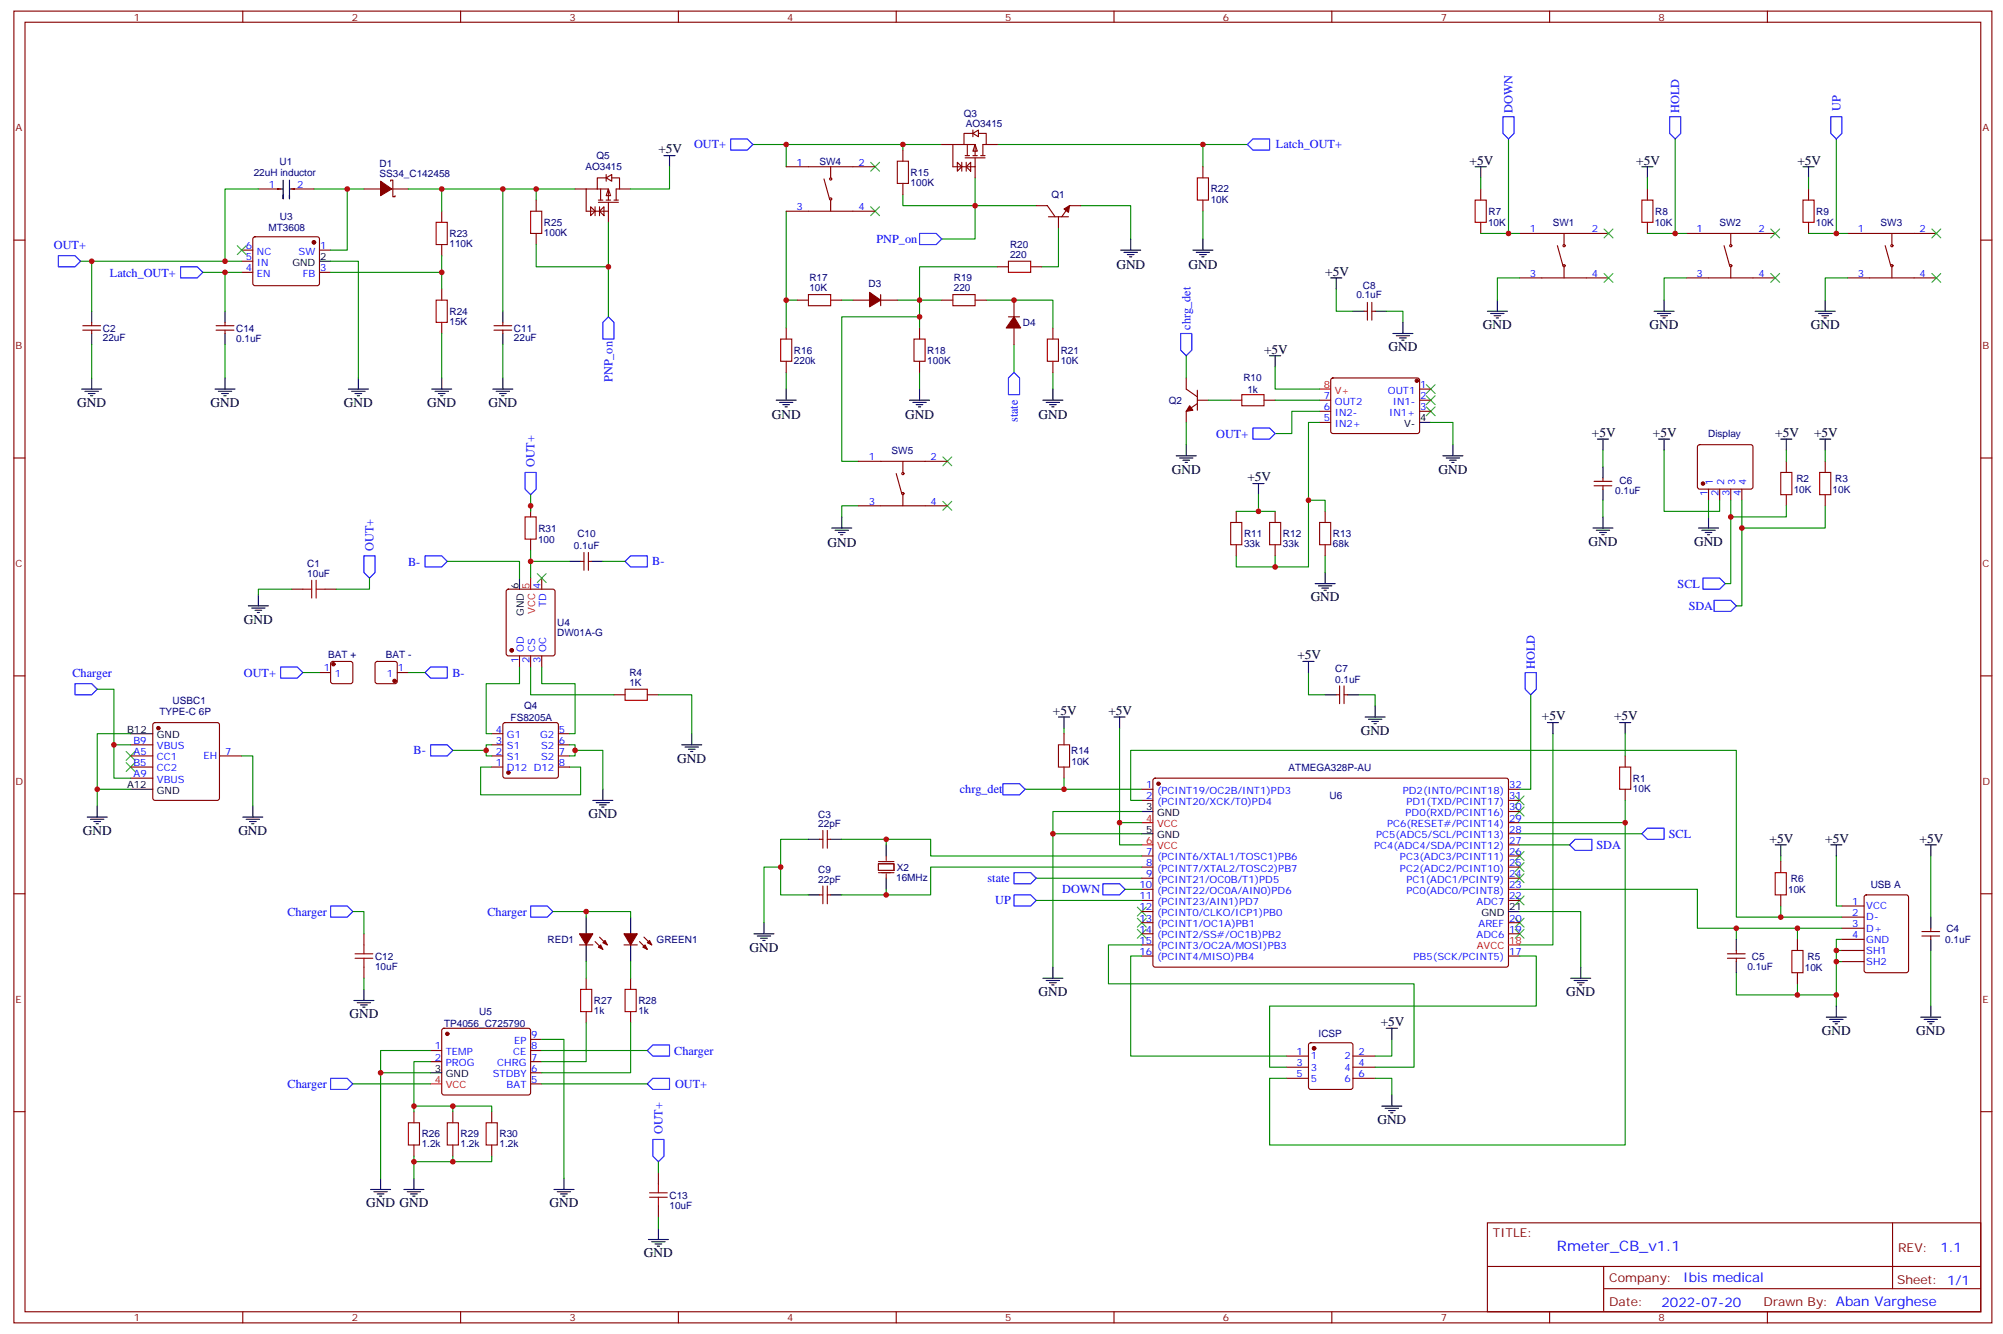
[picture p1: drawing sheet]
<svg xmlns="http://www.w3.org/2000/svg" width="636mm" height="423mm" viewBox="0 0 636 423" stroke-linecap="round" stroke-linejoin="round" font-family="sans-serif">
<g fill="none" stroke="#008700" stroke-width=".35">
<path d="M239 45.9h10.6v7M249.6 45.9h49.4M286.6 45.9v1.7M309.6 56.4v8.9h-23v-3.6M316.6 45.9h79.4M381.9 45.9v7M470.1 56.4v3.6M478.9 44.1v30M523 56.4v3.6M531.8 44.1v30M574.1 56.4v3.6M583 44.1v30"/>
<path d="M249.6 67v37.1M329 65.3h-19.4v10.5h-10.6M336 72.3v12.4h-5.3M343.1 65.3h15.9v10.5M381.9 67v8.8M470.1 74.1h12.3M523 74.1h12.3M574.1 74.1h12.4M249.6 95.2h3.5M267.2 95.2h3.6M284.9 95.2h14.1M313.1 95.2h21.2v8.9"/>
<path d="M316.6 84.7h-24.7v19.4M424.2 91.7v7.1h5.3M440.1 98.8h5.3v3.5M482.4 88.2h-7v7M535.3 88.2h-7v7M586.5 88.2h-7.1v7M249.6 118.2v5.3M291.9 100.5h-24.7v45.9h5.3M291.9 118.2v5.3M321.9 109.4v8.8M334.3 118.2v5.3M376.6 112.9v7"/>
<path d="M404.8 116.4v7.1h14.1M376.6 134.1v7M383.6 127h7.1M404.8 127h14.1M418.9 134.1h-3.5v24.7M418.9 130.5h-8.8v7.1h-5.3M454.2 134.1h7.1v7M399.5 157v5.3h5.3M508.9 142.9v5.3M508.9 158.8v5.2M528.3 142.9v19.4h17.6v-3.5M542.4 158.8v5.2"/>
<path d="M549.5 158.8v5.2h17.6v-3.5M553 158.8v8.8h26.4v-7.1M567.1 142.9v3.5M579.4 142.9v3.5M272.5 160.5h-5.3v3.5M392.5 176.4v3.5h12.3v-3.5M392.5 162.3h7M420.7 162.3v-3.5h-5.3v21.1h-10.6M420.7 176.4v5.3M549.5 164v21.2h-1.8M553 167.6v24.7h-1.8M415.4 213.4v7.1h5.3"/>
<path d="M337.8 231.1v1.7M355.4 231.1v37h7.1M431.3 220.5h5.3v3.5M486 220.5v30h-3.6M493 232.8v67.1h-10.6M515.9 232.8v7.1M325.4 250.5h12.4M337.8 246.9v3.6h24.7M362.5 257.5h-28.2v49.4M362.5 254h-3.5v-15.9h192.2v52.9h33.5M515.9 254v7.1h-33.5M247.8 275.2h-5.3v17.6"/>
<path d="M256.6 266.3h-8.8v17.7h8.8M267.2 266.3h14.1v1.8M281.3 266.3h14.2v5.3h67M329 278.7h33.5M334.3 264.6h28.2M355.4 261.1h7.1M362.5 275.2h-67v8.8h-14.2M482.4 264.6h38.8M482.4 268.1h15.9M515.9 261.1v102.3h-112.9v-21.2h5.3M565.3 271.6v1.8M583 271.6v15.9h1.7"/>
<path d="M613 271.6v19.4M281.3 282.2v1.8h-14.1M329 285.8h33.5M357.2 282.2h5.3M362.5 299.9h-10.6v12.3h97v26.5h-12.3M482.4 289.3h19.4v17.6M482.4 282.2h56.5v12.4h45.8M551.2 294.6v3.5M565.3 287.5v3.5M570.6 294.6v3.5M584.7 298.1h-1.7v17.6h-31.8v-7M362.5 303.4h-3.5v31.7h49.3"/>
<path d="M482.4 303.4h5.3v15.9h-84.7v19.4h5.3M570.6 312.2v3.5M583 315.7v3.6M583 301.6h1.7M583 305.2h1.7M613 301.6v17.7M441.9 329.8v5.3h-5.3M436.6 342.2h5.3v5.3"/>
</g>
<g fill="none" stroke="#00f" stroke-width=".35">
<path d="M477.1 37h3.6v5.3l-1.8 1.8-1.8-1.8zM530 37h3.6v5.3l-1.8 1.8-1.8-1.8zM581.2 37h3.5v5.3l-1.7 1.8-1.8-1.8zM232 44.1h5.2l1.8 1.8-1.8 1.7h-5.2zM291.9 74.1h5.3l1.8 1.7-1.8 1.8h-5.3zM321.9 118.2l1.8 1.7v5.3h-3.6v-5.3zM374.8 105.8h3.6v5.3l-1.8 1.8-1.8-1.8zM397.8 135.8h5.2l1.8 1.8-1.8 1.7h-5.2zM540.6 183.4h5.3l1.8 1.8-1.8 1.8h-5.3zM544.2 190.5h5.3l1.7 1.8-1.7 1.7h-5.3zM484.2 213.4h3.5v5.3l-1.7 1.8-1.8-1.8zM318.4 248.7h5.3l1.7 1.8-1.7 1.7h-5.3z"/>
<path d="M321.9 276.9h5.3l1.8 1.8-1.8 1.8h-5.3zM498.3 268.1l1.8-1.8h5.3v3.6h-5.3zM521.2 264.6l1.8-1.8h5.3v3.5h-5.3zM321.9 284h5.3l1.8 1.8-1.8 1.7h-5.3zM350.1 280.5h5.3l1.8 1.7-1.8 1.8h-5.3z"/>
</g>
<g fill="none" stroke="#3c3" stroke-width=".35">
<path d="M276.4 51.5l2.8 2.8M279.2 51.5l-2.8 2.8M276.4 65.6l2.8 2.8M279.2 65.6l-2.8 2.8M509.2 72.7l2.9 2.8M512.1 72.7l-2.9 2.8M562.2 72.7l2.8 2.8M565 72.7l-2.8 2.8M613.3 72.7l2.8 2.8M616.1 72.7l-2.8 2.8M509.2 86.8l2.9 2.8M512.1 86.8l-2.9 2.8"/>
<path d="M562.2 86.8l2.8 2.8M565 86.8l-2.8 2.8M613.3 86.8l2.8 2.8M616.1 86.8l-2.8 2.8M452.8 129.1l2.8 2.8M452.8 125.6l2.8 2.8M452.8 122.1l2.8 2.8M455.6 129.1l-2.8 2.8M455.6 125.6l-2.8 2.8M455.6 122.1l-2.8 2.8M299.3 159.1l2.9 2.8M299.3 145l2.9 2.8"/>
<path d="M302.2 159.1l-2.9 2.8M302.2 145l-2.9 2.8M481 252.6l2.8 2.8M481 256.1l2.8 2.8M483.8 252.6l-2.8 2.8M483.8 256.1l-2.8 2.8M481 270.2l2.8 2.8M481 273.8l2.8 2.8M481 277.3l2.8 2.8M483.8 270.2l-2.8 2.8M483.8 273.8l-2.8 2.8M483.8 277.3l-2.8 2.8"/>
<path d="M361.1 294.9l2.8 2.8M361.1 291.4l2.8 2.8M361.1 287.9l2.8 2.8M363.9 294.9l-2.8 2.8M363.9 291.4l-2.8 2.8M363.9 287.9l-2.8 2.8M481 284.3l2.8 2.9M481 291.4l2.8 2.8M481 294.9l2.8 2.8M483.8 284.3l-2.8 2.9M483.8 291.4l-2.8 2.8M483.8 294.9l-2.8 2.8"/>
</g>
<g fill="none" stroke="#000" stroke-width=".35">
<path d="M468.3 52.9h3.5M470.1 52.9v3.5M521.2 52.9h3.6M523 52.9v3.5M572.4 52.9h3.5M574.1 52.9v3.5M355.8 79.4h6.3M359 75.8v3.6M378.7 79.4h6.4M381.9 75.8v3.6M356.8 80.1h4.3M357.9 80.8h2.1"/>
<path d="M358.6 81.5h.7M379.8 80.1h4.2M380.8 80.8h2.1M381.5 81.5h.7M422.5 88.2h3.5M424.2 88.2v3.5M429.5 98.8h3.5M436.6 98.8h3.5M472.2 98.8h6.3M473.3 99.5h4.2M475.4 95.2v3.6M525.1 98.8h6.4"/>
<path d="M526.2 99.5h4.2M528.3 95.2v3.6M576.3 98.8h6.3M577.3 99.5h4.3M579.4 95.2v3.6M403 112.9h3.6M404.8 112.9v3.5M442.2 105.8h6.4M443.3 106.5h4.2M444.3 107.2h2.1M445 107.9h.7M445.4 102.3v3.5"/>
<path d="M474.3 100.2h2.1M475 100.9h.7M527.2 100.2h2.1M527.9 100.9h.7M578.4 100.2h2.1M579.1 100.9h.7M246.4 127h6.4M247.5 127.7h4.2M248.5 128.4h2.1M249.2 129.1h.7M249.6 123.5v3.5M288.7 127h6.4"/>
<path d="M289.8 127.7h4.2M290.9 128.4h2.1M291.6 129.1h.7M291.9 123.5v3.5M331.1 127h6.3M332.1 127.7h4.3M333.2 128.4h2.1M333.9 129.1h.7M334.3 123.5v3.5M450.7 134.1h3.5M507.1 139.3h3.5M508.9 139.3v3.6"/>
<path d="M526.5 139.3h3.5M528.3 139.3v3.6M565.3 139.3h3.6M567.1 139.3v3.6M577.7 139.3h3.5M579.4 139.3v3.6M373.4 144.6h6.4M374.5 145.3h4.2M375.5 146.1h2.1M376.2 146.8h.7M376.6 141.1v3.5M397.8 153.5h3.5"/>
<path d="M399.5 153.5v3.5M458.1 144.6h6.3M459.1 145.3h4.3M460.2 146.1h2.1M460.9 146.8h.7M461.3 141.1v3.5M508.9 148.2v3.5M508.9 155.2v3.6M264.1 167.6h6.3M265.1 168.3h4.2M266.2 169h2.1M266.9 169.7h.7"/>
<path d="M267.2 164v3.6M505.7 167.6h6.4M506.8 168.3h4.2M507.8 169h2.1M508.5 169.7h.7M508.9 164v3.6M539.2 167.6h6.4M540.3 168.3h4.2M541.3 169h2.2M542 169.7h.7M542.4 164v3.6M417.5 185.2h6.4"/>
<path d="M418.6 185.9h4.2M419.6 186.6h2.1M420.3 187.3h.7M420.7 181.7v3.5M413.6 209.9h3.6M415.4 209.9v3.5M336 227.5h3.5M337.8 227.5v3.6M353.7 227.5h3.5M355.4 227.5v3.6M420.7 220.5h3.5M427.7 220.5h3.6"/>
<path d="M433.4 227.5h6.3M434.4 228.2h4.3M435.5 229h2.1M436.2 229.7h.7M436.6 224v3.5M491.2 229.3h3.6M493 229.3v3.5M514.2 229.3h3.5M515.9 229.3v3.5M362.5 257.5h3.5M256.6 266.3h3.6M263.7 266.3h3.5"/>
<path d="M281.3 268.1v3.5M281.3 278.7v3.5M362.5 264.6h3.5M563.6 268.1h3.5M565.3 268.1v3.5M581.2 268.1h3.5M583 268.1v3.5M611.2 268.1h3.5M613 268.1v3.5M239.4 296.3h6.3M240.4 297h4.3M241.5 297.7h2.1"/>
<path d="M242.2 298.4h.7M242.5 292.8v3.5M256.6 284h3.6M263.7 284h3.5M478.9 289.3h3.5M551.2 298.1v3.5M613 291v3.6M613 298.1v3.5M331.1 310.4h6.3M332.1 311.1h4.3M333.2 311.9h2.1M333.9 312.6h.7"/>
<path d="M334.3 306.9v3.5M498.7 310.4h6.3M499.7 311.1h4.2M500.8 311.9h2.1M501.5 312.6h.7M501.8 306.9v3.5M551.2 305.2v3.5M583 319.3v3.5M613 319.3v3.5M440.1 326.3h3.5M441.9 326.3v3.5M579.8 322.8h6.3"/>
<path d="M580.8 323.5h4.3M581.9 324.2h2.1M582.6 324.9h.7M609.8 322.8h6.3M610.8 323.5h4.3M611.9 324.2h2.1M612.6 324.9h.7M438.7 351h6.3M439.7 351.7h4.3M440.8 352.4h2.1M441.5 353.1h.7M441.9 347.5v3.5"/>
</g>
<g fill="none" stroke="#870000" stroke-width=".35">
<path d="M249.6 52.9h28.2M261.6 56.8l1.7 6.3M263.7 52.9v3.5M286.6 47.6v3.6M286.6 58.2v3.5M299 45.9h7M302.5 45.9v7h7.1M303.9 51.5l1.4 1.4-1.4 1.4zM305.3 51.5v2.8M306.7 52.9l1.5-1.4v2.8zM306.7 51.5v2.8M309.6 50.1v6.3"/>
<path d="M313.1 45.9h3.5M381.9 52.9v3.5M470.1 60v3.5M523 60v3.5M574.1 60v3.5M249.6 67h28.2M263.7 63.5v3.5M381.9 63.5v3.5M470.1 70.6v3.5M482.4 74.1h28.2M494.4 78l1.8 6.3M496.5 74.1v3.5"/>
<path d="M523 70.6v3.5M535.3 74.1h28.3M547.3 78l1.8 6.3M549.5 74.1v3.5M574.1 70.6v3.5M586.5 74.1h28.2M598.5 78l1.8 6.3M600.6 74.1v3.5M253.1 95.2h3.5M263.7 95.2h3.5M270.8 95.2h5.2M279.6 95.2h5.3"/>
<path d="M279.6 93.5v3.5M299 95.2h3.5M309.6 95.2h3.5M316.6 84.7h3.5M321.9 95.2v5.3M327.2 84.7h3.5M433 98.8h1.1M434.1 96v5.6M435.5 96v5.6M435.5 98.8h1.1M482.4 88.2h28.2M496.5 84.7v3.5"/>
<path d="M535.3 88.2h28.3M549.5 84.7v3.5M586.5 88.2h28.2M600.6 84.7v3.5M249.6 104.1v3.5M249.6 114.7v3.5M291.9 104.1v3.5M291.9 114.7v3.5M320.1 100.5h3.6M321.9 104.1v5.3M334.3 104.1v3.5M334.3 114.7v3.5"/>
<path d="M376.6 119.9v3.6l3.5 2.4M380.1 127h3.5M380.1 128.1l-3.5 2.4v3.6M380.1 123.8v6.4M390.7 127h3.5M401.3 127h3.5M418.9 127h3.6M418.9 130.5h3.6M418.9 134.1h3.6M422.7 120.2l.5-.3 27 .1 .5 .7-.1 16.5-.6 .4-27.1-.1-.4-.6v-16.2zM450.7 127h3.5M450.7 123.5h3.5"/>
<path d="M450.7 130.5h3.5M272.5 146.4h28.2M284.5 150.3l1.8 6.3M286.6 146.4v3.5M286.6 157v3.5M506.1 154.2h5.6M506.1 152.8h5.6M508.9 151.7v1.1M508.9 154.2v1M539.1 141.3l.5-.2h16.2l.5 .2 .2 .5v12.7l-.2 .5-.5 .2h-16.2l-.5-.2-.2-.5v-12.7zM542.4 155.2v3.6M545.9 155.2v3.6"/>
<path d="M549.5 155.2v3.6M553 155.2v3.6M567.1 146.4v3.5M567.1 157v3.5M579.4 146.4v3.5M579.4 157v3.5M272.5 160.5h28.2M392.5 162.3v3.5M392.5 172.9v3.5M404.8 162.3v3.5M404.8 172.9v3.5M420.7 162.3v3.5"/>
<path d="M420.7 172.9v3.5M425.3 217.7v5.6M426.7 217.7v5.6M337.8 232.8v3.6M424.2 220.5h1.1M426.7 220.5h1M515.9 239.9v3.5M337.8 243.4v3.5M362.5 250.5h3.5M362.5 254h3.5M366.2 247.2l.5-.3 111.8 .1 .4 .7-.1 58.8-.6 .4h-111.8l-.4-.7v-58.5zM478.9 250.5h3.5"/>
<path d="M478.9 254h3.5M478.9 257.5h3.5M515.9 250.5v3.5M260.2 266.3h1M261.2 263.5v5.7M262.6 263.5v5.7M262.6 266.3h1.1M362.5 271.6h3.5M362.5 275.2h3.5M362.5 278.7h3.5M478.9 271.6h3.5M478.9 275.2h3.5"/>
<path d="M478.9 278.7h3.5M478.9 268.1h3.5M478.9 264.6h3.5M478.9 261.1h3.5M565.3 273.4v3.5M260.2 284h1M261.2 281.2v5.6M262.6 281.2v5.6M262.6 284h1.1M362.5 282.2h3.5M362.5 285.8h3.5M362.5 289.3h3.5"/>
<path d="M362.5 292.8h3.5M362.5 296.3h3.5M362.5 299.9h3.5M478.9 282.2h3.5M478.9 285.8h3.5M478.9 292.8h3.5M478.9 296.3h3.5M565.3 284v3.5M570.6 298.1v3.5M584.7 298.1h7.1M584.7 294.6h7.1M584.7 291h7.1"/>
<path d="M584.7 287.5h7.1M592 284.2l.5-.2h12.7l.6 .4 .1 23.6-.5 .6-12.9 .1-.7-.5v-23.5zM610.1 297h5.7M610.1 295.6h5.7M613 294.6v1M613 297v1.1M362.5 303.4h3.5M478.9 303.4h3.5M548.4 304.1h5.6M548.4 302.7h5.6M551.2 301.6v1.1M551.2 304.1v1.1"/>
<path d="M570.6 308.7v3.5M584.7 305.2h7.1M584.7 301.6h7.1M408.3 335.1h7.1M408.3 338.7h7.1M415.6 331.1l.5-.2h12.7l.5 .2 .2 .5v13.4l-.2 .5-.5 .2h-12.7l-.5-.2-.2-.5v-13.4zM429.5 335.1h7.1M429.5 338.7h7.1M408.3 342.2h7.1M429.5 342.2h7.1"/>
<circle cx="263.7" cy="56.8" r=".35"/>
<circle cx="263.7" cy="63.1" r=".35"/>
<circle cx="496.5" cy="78" r=".35"/>
<circle cx="549.5" cy="78" r=".35"/>
<circle cx="600.6" cy="78" r=".35"/>
<circle cx="496.5" cy="84.3" r=".35"/>
<circle cx="549.5" cy="84.3" r=".35"/>
<circle cx="600.6" cy="84.3" r=".35"/>
<circle cx="286.6" cy="150.3" r=".35"/>
<circle cx="286.6" cy="156.6" r=".35"/>
</g>
<g fill="none" stroke="#a10000" stroke-width=".35">
<path d="M284.9 51.2h3.5v7h-3.5zM380.1 56.4h3.5v7.1h-3.5zM468.3 63.5h3.5v7.1h-3.5zM521.2 63.5h3.6v7.1h-3.6zM572.4 63.5h3.5v7.1h-3.5zM256.6 93.5h7.1v3.5h-7.1zM302.5 93.5h7.1v3.5h-7.1zM320.1 82.9h7.1v3.5h-7.1zM247.8 107.6h3.6v7.1h-3.6zM290.2 107.6h3.5v7.1h-3.5zM332.5 107.6h3.5v7.1h-3.5zM394.2 125.2h7.1v3.6h-7.1z"/>
<path d="M565.3 149.9h3.6v7.1h-3.6zM577.7 149.9h3.5v7.1h-3.5zM390.7 165.8h3.5v7.1h-3.5zM403 165.8h3.6v7.1h-3.6zM418.9 165.8h3.6v7.1h-3.6zM336 236.4h3.5v7h-3.5zM514.2 243.4h3.5v7.1h-3.5zM563.6 276.9h3.5v7.1h-3.5zM568.9 301.6h3.5v7.1h-3.5z"/>
</g>
<g fill="#870000" stroke="#870000" stroke-width=".35">
<path d="M377.6 128.8l1.1 1.4-2.1 .3z"/>
<path d="M321.9 100.5l2.1 3.6h-4.6z"/>
<path d="M276 92.8l3.6 2.4-3.6 2.2z"/>
<circle cx="367.8" cy="248.7" r=".53"/>
<circle cx="417.2" cy="332.7" r=".53"/>
<circle cx="540.6" cy="153.5" r=".53"/>
<circle cx="449.8" cy="120.8" r=".53"/>
</g>
<path d="M418.9 123.5h3.6M362.5 261.1h3.5M362.5 268.1h3.5M478.9 299.9h3.5" fill="none" stroke="#f00" stroke-width=".35"/>
<path d="M278.9 274.1h4.9v2.1h-4.9zM278.9 273.4h4.9M278.9 276.9h4.9M281.3 271.6v1.4M281.3 277.3v1.4" fill="none" stroke="#870012" stroke-width=".35"/>
<g fill="#fff" stroke="#870000" stroke-width=".35">
<path d="M309.6 45.9l.7 2.1h-1.4z"/>
<path d="M308.9 42.3l1.7-1v2.1z"/>
</g>
<g fill="none" stroke="#870000" stroke-width=".35">
<path d="M182.6 60h7M186.1 60v7h7M196.7 60h3.5M306.4 50.1h6.3M306.4 49.4h1.4M307.1 45.9v3.5M308.9 42.3h-2.9v3.6h3.6v3.5M308.9 41.3v2.1M308.9 49.4h1.4M310.6 42.3h2.5v3.6h-1.1v3.5M311.3 49.4h1.4M170.2 63.5v3.5"/>
<path d="M170.2 74.1v3.5M187.5 65.6l1.4 1.4-1.4 1.4zM188.9 65.6v2.8M190.3 67l1.4-1.4v2.8zM190.3 65.6v2.8M193.1 64.2v6.4M329 65.3h3.5l2.5 3.5M332.8 68.8h6.4M336 68.8v3.5M343.1 65.3h-3.6l-2.4 3.5"/>
</g>
<path d="M337.8 66.3l1.7-1-.3 2.1z" fill="#870000" stroke="#870000" stroke-width=".35"/>
<path d="M397.8 44.1h5.2v3.5h-5.2l-1.8-1.7zM193.1 100.5l1.8 1.8v5.3h-3.5v-5.3z" fill="none" stroke="#00f" stroke-width=".35"/>
<path d="M210.8 49.4h3.5M212.5 49.4v3.5" fill="none" stroke="#000" stroke-width=".35"/>
<path d="M168.5 67h3.5v7.1h-3.5z" fill="none" stroke="#a10000" stroke-width=".35"/>
<g fill="#fff" stroke="#870000" stroke-width=".35">
<path d="M193.1 60l.8 2.1h-1.5z"/>
<path d="M192.4 56.4l1.8-1v2.1z"/>
</g>
<g fill="none" stroke="#870000" stroke-width=".35">
<path d="M4.4 3.5h628v416.3h-628zM7.9 7.1h620.9v409.2h-620.9zM77.1 3.5v3.6M146.2 3.5v3.6M215.4 3.5v3.6M284.5 3.5v3.6M353.7 3.5v3.6M422.8 3.5v3.6M491.9 3.5v3.6M561.1 3.5v3.6M82 60h7.1M92.6 60h7.1"/>
<path d="M115.5 60h5.3M124 57.5v-.3h.7v5.2h.7v-.3M124.4 60h5.2M190.7 60v3.5M192.4 56.4h-2.8v3.6h3.5v3.5M192.4 55.4v2.1M194.2 56.4h2.5v3.6h-1.1v3.5M4.4 76.2h3.5M76.7 79.4h3.6M80.5 75.3l.5-.2h19.7l.5 .2 .2 .5v14.4l-.7 .5-20-.1-.4-.6v-14.2zM101.4 79.4h3.6M140.2 67v3.6"/>
<path d="M140.2 77.6v3.5M190 64.2h6.3M190 63.5h1.4M192.4 63.5h1.5M194.9 63.5h1.4M628.8 76.2h3.6M76.7 86.4h3.6M76.7 82.9h3.6M101.4 86.4h3.6M140.2 91.7v3.5M26.3 104.8h5.6M26.3 103.4h5.6"/>
<path d="M29.1 102.3v1.1M29.1 104.8v1M68.6 104.8h5.7M68.6 103.4h5.7M71.4 102.3v1.1M71.4 104.8v1M140.2 102.3v3.5M156.8 104.8h5.7M156.8 103.4h5.7M159.6 102.3v1.1M159.6 104.8v1M4.4 145.3h3.5"/>
<path d="M628.8 145.3h3.6M168.5 160.5v3.5M168.5 171.1v3.5M184.3 178.2h1.1M185.4 175.3v5.7M186.8 175.3v5.7M186.8 178.2h1.1M92.6 187h3.5M103.2 187h3.5M160.9 187.2l.5-.2h14.1l.5 .2 .2 .5v19.7l-.2 .5-.5 .2h-14.1l-.5-.2-.2-.5v-19.7zM172 183.4v3.6M4.4 214.5h3.5"/>
<path d="M101.4 213.4h3.6M105.2 210.1l.5-.2h5.6l.5 .2 .2 .5v5.7l-.2 .5-.5 .2h-5.6l-.5-.3-.2-.4v-5.7zM119.3 210.1l.5-.2h5.6l.5 .2 .2 .5v5.7l-.2 .5-.5 .2h-5.6l-.5-.3-.2-.4v-5.7zM126.1 213.4h3.5M164.9 208.1v3.6M168.5 208.1v3.6M172 208.1v3.6M628.8 214.5h3.6M41.5 239.9h7M41.5 236.4h7M48.7 229.5l.5-.2h19.8l.5 .2 .2 .5v23.3l-.3 .5-.4 .2h-19.8l-.5-.2-.2-.5v-23.3zM69.7 239.9h7"/>
<path d="M156.1 239.9h3.5M156.1 236.4h3.5M156.1 232.8h3.5M159.9 229.5l.4-.2h16.3l.5 .2 .2 .5v16.2l-.3 .5-.4 .2h-16.3l-.5-.2-.2-.5v-16.2zM177.3 239.9h3.5M177.3 236.4h3.5M177.3 232.8h3.5M194.9 220.5h3.5M205.5 220.5h3.5M41.5 243.4h7M41.5 246.9h7M156.1 243.4h3.5"/>
<path d="M177.3 243.4h3.5M4.4 283.6h3.5M115.5 296.3v3.6M184 299.9h4.2M188.9 298.8l2.5 2.5M190.3 297.4l2.5 2.5M198.1 299.9h4.2M203 298.8l2.5 2.5M204.4 297.4l2.5 2.5M628.8 283.6h3.6M115.5 306.9v3.5M186.1 310.4v3.6"/>
<path d="M200.2 310.4v3.6M136.7 333.4h3.5M136.7 336.9h3.5M140.5 326.5l.4-.2h26.8l.5 .2 .3 .5-.1 20.1-.7 .4-27-.1-.5-.6v-19.8zM168.5 333.4h3.5M168.5 336.9h3.5M168.5 329.8h3.5M186.1 321v3.6M200.2 321v3.6M4.4 352.8h3.5M131.4 352.8v3.5M143.8 352.8v3.5"/>
<path d="M156.1 352.8v3.5M168.5 344h3.5M168.5 340.4h3.5M628.8 352.8h3.6M131.4 363.4v3.5M143.8 363.4v3.5M156.1 363.4v3.5M209 372.2v3.5M209 382.8v3.5M472.2 388.1h156.6v28.2h-156.6zM600.8 388.1v20.9M77.1 416.3v3.5"/>
<path d="M146.2 416.3v3.5M215.4 416.3v3.5M284.5 416.3v3.5M353.7 416.3v3.5M422.8 416.3v3.5M472.2 401.9h156.5M491.9 416.3v3.5M509.1 409h119.6M509.1 401.9v14.1M561.1 416.3v3.5"/>
</g>
<g fill="#870000" stroke="#870000" stroke-width=".35">
<path d="M120.8 57.5l3.6 2.5-3.6 2.1z"/>
<path d="M198.1 296.3h4.2l-2.1 3.6z"/>
<path d="M204.1 300.6l.7-.7 .7 1.4z"/>
<path d="M205.5 299.2l.7-.8 .7 1.5z"/>
<path d="M184 296.3h4.2l-2.1 3.6z"/>
<path d="M190 300.6l.7-.7 .7 1.4z"/>
<path d="M192.1 298.4l.7 1.5-1.4-.7z"/>
<circle cx="99.7" cy="76.9" r=".53"/>
<circle cx="125.2" cy="216.1" r=".53"/>
<circle cx="105.8" cy="210.8" r=".53"/>
<circle cx="161.4" cy="245.2" r=".53"/>
<circle cx="162.5" cy="206.4" r=".53"/>
<circle cx="142" cy="328.1" r=".53"/>
<circle cx="50.3" cy="231.1" r=".53"/>
</g>
<g fill="none" stroke="#000" stroke-width=".35">
<path d="M88.3 60h-.2h1.7M89.9 57.2v5.9v-1.2M91.9 57.2v5.9v-1.2M91.9 60h1.6h-.2M29.1 98.8v3.5M71.4 98.8v3.5M101.4 82.9h3.6M159.6 98.8v3.5M29.1 105.8v3.6M29.1 119.9v3.6M71.4 105.8v3.6M71.4 119.9v3.6"/>
<path d="M113.8 119.9v3.6M140.2 119.9v3.6M159.6 105.8v3.6M159.6 119.9v3.6M25.9 123.5h6.4M27 124.2h4.2M28 124.9h2.2M28.8 125.6h.7M68.3 123.5h6.3M69.3 124.2h4.3M70.4 124.9h2.1M71.1 125.6h.7"/>
<path d="M110.6 123.5h6.3M111.7 124.2h4.2M112.7 124.9h2.1M113.4 125.6h.7M137.1 123.5h6.3M138.1 124.2h4.2M139.2 124.9h2.1M139.9 125.6h.7M156.5 123.5h6.3M157.5 124.2h4.2M158.6 124.9h2.1M159.3 125.6h.7"/>
<path d="M180.8 178.2h3.5M187.9 178.2h3.5M78.8 192.3h6.4M79.9 193h4.2M81 193.7h2.1M81.7 194.4h.7M82 188.7v3.6M164.9 183.4v3.6M41.5 232.8h7M216.4 236.4h6.4M217.5 237.1h4.2M218.5 237.8h2.2"/>
<path d="M219.3 238.5h.7M219.6 232.8v3.6M27.7 259.3h6.3M28.8 260h4.2M30.9 255.8v3.5M41.5 250.5h7M77.1 259.3h6.3M78.1 260h4.3M80.3 255.8v3.5M188.2 254h6.4M189.3 254.7h4.2M190.3 255.4h2.1"/>
<path d="M191 256.1h.7M191.4 250.5v3.5M29.8 260.7h2.1M30.5 261.4h.7M79.2 260.7h2.1M79.9 261.4h.7M186.1 291v5.3M186.1 299.9v5.3M200.2 291v5.3M200.2 299.9v5.3M112.4 317.5h6.3M113.4 318.2h4.3"/>
<path d="M114.5 318.9h2.1M115.2 319.6h.7M115.5 314v3.5M136.7 340.4h3.5M117.7 377.5h6.3M118.7 378.2h4.2M119.8 378.9h2.1M120.5 379.6h.7M120.8 373.9v3.6M128.2 377.5h6.4M129.3 378.2h4.2M130.4 378.9h2.1"/>
<path d="M131.1 379.6h.7M131.4 373.9v3.6M175.9 377.5h6.3M176.9 378.2h4.3M178 378.9h2.1M178.7 379.6h.7M179 373.9v3.6M205.8 393.3h6.4M206.9 394.1h4.2M208 394.8h2.1M208.7 395.5h.7M209 389.8v3.5"/>
</g>
<path d="M75.3 78l2.8 2.8M78.1 78l-2.8 2.8M170.6 182l2.8 2.9M173.4 182l-2.8 2.9M40 238.5l2.9 2.8M42.9 238.5l-2.9 2.8M40 242l2.9 2.8M42.9 242l-2.9 2.8" fill="none" stroke="#3c3" stroke-width=".35"/>
<g fill="none" stroke="#00f" stroke-width=".35">
<path d="M18.5 81.1h5.3l1.8 1.8-1.8 1.8h-5.3zM57.3 84.7h5.3l1.8 1.7-1.8 1.8h-5.3zM166.7 149.9h3.5v5.3l-1.7 1.8-1.8-1.8zM115.5 176.4h3.6v5.3l-1.8 1.7-1.8-1.7zM134.9 176.4h5.3l1.8 1.8-1.8 1.7h-5.3zM200.2 176.4h5.3v3.5h-5.3l-1.8-1.7zM23.8 217h5.3l1.8 1.7-1.8 1.8h-5.3zM89.1 211.7h5.3l1.7 1.7-1.7 1.8h-5.3zM134.9 213.4l1.8-1.7h5.3v3.5h-5.3zM136.7 236.4h5.3l1.8 1.7-1.8 1.8h-5.3zM105 287.5h5.2l1.8 1.8-1.8 1.7h-5.2zM168.5 287.5h5.2l1.8 1.8-1.8 1.7h-5.2z"/>
<path d="M205.5 333.4l1.8-1.8h5.2v3.5h-5.2zM105 342.2h5.2l1.8 1.8-1.8 1.7h-5.2zM205.5 344l1.8-1.8h5.2v3.5h-5.2zM207.3 361.6h3.5v5.3l-1.8 1.8-1.7-1.8z"/>
</g>
<g fill="none" stroke="#a10000" stroke-width=".35">
<path d="M138.5 70.6h3.5v7h-3.5zM138.5 95.2h3.5v7.1h-3.5zM166.7 164h3.5v7.1h-3.5zM96.1 187h2.9M99 184.2v5.6M100.4 187h2.8M100.4 184.2v5.6M198.4 218.7h7.1v3.5h-7.1zM115.5 299.9v2.8M112.7 302.7h5.7M112.7 304.1h5.7M115.5 304.1v2.8"/>
<path d="M184.3 314h3.6v7h-3.6zM198.4 314h3.6v7h-3.6zM129.6 356.3h3.6v7.1h-3.6zM142 356.3h3.5v7.1h-3.5zM154.3 356.3h3.6v7.1h-3.6zM206.2 378.5h5.6M206.2 379.9h5.6M209 375.7v2.8M209 379.9v2.9"/>
</g>
<g fill="none" stroke="#008700" stroke-width=".35">
<path d="M82 60h-10.6v22.9M99.7 60h15.8M110.2 60v19.4h-5.2M129.6 60h10.6v7M140.2 60h19.4v38.8M159.6 60h23M170.2 60v3.5M212.5 52.9v7.1h-12.3M170.2 77.6v7.1h22.9M193.1 70.6v29.9M25.6 82.9h51.1M29.1 82.9v15.9"/>
<path d="M64.4 86.4h12.3M71.4 86.4v12.4M105 82.9h8.8v37M105 86.4h35.2M140.2 81.1v10.6M29.1 109.4v10.5M71.4 109.4v10.5M140.2 105.8v14.1M159.6 109.4v10.5M168.5 157v5.3M142 178.2h22.9v5.2M168.5 178.2h12.3"/>
<path d="M168.5 174.6v8.8M191.4 178.2h7M92.6 187h-10.6v1.7M117.3 183.4v3.6h-10.6M30.9 218.7h5.3v17.7h5.3M96.1 213.4h5.3M129.6 213.4h5.3M164.9 211.7v5.3h-10.6v15.8h1.8M168.5 211.7v8.8h26.4M172 211.7v5.3h10.6v15.8h-1.8M36.2 236.4v10.5h5.3M41.5 232.8h-10.6v17.7"/>
<path d="M76.7 239.9h3.6v15.9M154.3 238.1v1.8h1.8M156.1 236.4h-1.8v1.7h-10.5M180.8 236.4h1.8v3.5h-1.8M182.6 238.1h8.8v12.4M209 220.5h10.6v12.3M41.5 250.5h-10.6v5.3M156.1 243.4h-3.5v8.8h31.7v-8.8h-3.5M112 289.3h3.5v7M175.5 289.3h10.6v1.7M186.1 289.3h14.1v1.7M115.5 310.4v3.6"/>
<path d="M186.1 305.2v5.2M200.2 305.2v5.2M136.7 333.4h-15.9v7h15.9M136.7 336.9h-5.3v14.1M172 329.8h7v44.1M172 333.4h33.5M186.1 324.6v12.3h-14.1M200.2 324.6v15.8h-28.2M112 344h24.7M120.8 340.4v33.5M131.4 352.8v-1.8h24.7v1.8M143.8 351v1.8"/>
<path d="M172 344h33.5M131.4 366.9v7M143.8 366.9v1.8h-12.4M156.1 366.9v1.8h-12.3M209 368.7v3.5M209 386.3v3.5"/>
</g>
<path d="M168.5 183.4v3.6M136.7 344h3.5" fill="none" stroke="#f00" stroke-width=".35"/>
<g fill="#c00">
<circle cx="515.9" cy="261.1" r=".88"/>
<circle cx="334.3" cy="264.6" r=".88"/>
<circle cx="355.4" cy="261.1" r=".88"/>
<circle cx="247.8" cy="275.2" r=".88"/>
<circle cx="281.3" cy="284" r=".88"/>
<circle cx="281.3" cy="266.3" r=".88"/>
<circle cx="337.8" cy="250.5" r=".88"/>
<circle cx="583" cy="305.2" r=".88"/>
<circle cx="583" cy="301.6" r=".88"/>
<circle cx="551.2" cy="294.6" r=".88"/>
<circle cx="570.6" cy="294.6" r=".88"/>
<circle cx="565.3" cy="291" r=".88"/>
<circle cx="570.6" cy="315.7" r=".88"/>
<circle cx="583" cy="315.7" r=".88"/>
<circle cx="583" cy="74.1" r=".88"/>
<circle cx="531.8" cy="74.1" r=".88"/>
<circle cx="478.9" cy="74.1" r=".88"/>
<circle cx="553" cy="167.6" r=".88"/>
<circle cx="549.5" cy="164" r=".88"/>
<circle cx="399.5" cy="162.3" r=".88"/>
<circle cx="415.4" cy="158.7" r=".88"/>
<circle cx="404.8" cy="179.9" r=".88"/>
<circle cx="249.6" cy="45.9" r=".88"/>
<circle cx="286.6" cy="45.9" r=".88"/>
<circle cx="249.6" cy="95.2" r=".88"/>
<circle cx="291.9" cy="95.2" r=".88"/>
<circle cx="309.6" cy="65.3" r=".88"/>
<circle cx="291.9" cy="100.5" r=".88"/>
<circle cx="381.9" cy="45.9" r=".88"/>
<circle cx="321.9" cy="95.2" r=".88"/>
<circle cx="71.4" cy="86.4" r=".88"/>
<circle cx="193.1" cy="84.7" r=".88"/>
<circle cx="170.2" cy="60" r=".88"/>
<circle cx="159.6" cy="60" r=".88"/>
<circle cx="140.2" cy="60" r=".88"/>
<circle cx="140.2" cy="86.4" r=".88"/>
<circle cx="110.2" cy="60" r=".88"/>
<circle cx="71.4" cy="82.9" r=".88"/>
<circle cx="29.1" cy="82.9" r=".88"/>
<circle cx="168.5" cy="160.5" r=".88"/>
<circle cx="154.3" cy="238.1" r=".88"/>
<circle cx="168.5" cy="178.2" r=".88"/>
<circle cx="182.6" cy="238.1" r=".88"/>
<circle cx="143.8" cy="351" r=".88"/>
<circle cx="131.4" cy="351" r=".88"/>
<circle cx="143.8" cy="368.7" r=".88"/>
<circle cx="131.4" cy="368.7" r=".88"/>
<circle cx="120.8" cy="340.4" r=".88"/>
<circle cx="186.1" cy="289.3" r=".88"/>
<circle cx="36.2" cy="236.4" r=".88"/>
<circle cx="30.9" cy="250.5" r=".88"/>
</g>
<text font-size="4.6" fill="#00f" x="494.3" y="397.1">Rmeter_CB_v1.1</text>
<g font-size="4.2">
<text x="209" y="48.7">+5V</text>
<text x="466.5" y="52.2">+5V</text>
<text x="519.5" y="52.2">+5V</text>
<text x="570.6" y="52.2">+5V</text>
<text x="354.4" y="85.4">GND</text>
<text x="377.3" y="85.4">GND</text>
<text x="420.7" y="87.5">+5V</text>
<text x="470.8" y="104.4">GND</text>
<text x="523.7" y="104.4">GND</text>
<text x="574.9" y="104.4">GND</text>
<text x="401.3" y="112.2">+5V</text>
<text x="440.8" y="111.5">GND</text>
<text x="24.5" y="129.1">GND</text>
<text x="66.9" y="129.1">GND</text>
<text x="109.2" y="129.1">GND</text>
<text x="135.6" y="129.1">GND</text>
<text x="155" y="129.1">GND</text>
<text x="245.1" y="133">GND</text>
<text x="287.4" y="133">GND</text>
<text x="329.7" y="133">GND</text>
<text x="505.4" y="138.6">+5V</text>
<text x="524.8" y="138.6">+5V</text>
<text x="563.6" y="138.6">+5V</text>
<text x="575.9" y="138.6">+5V</text>
<text x="372" y="150.3">GND</text>
<text x="396" y="152.8">+5V</text>
<text x="456.7" y="150.3">GND</text>
<text x="262.7" y="173.6">GND</text>
<text x="504.3" y="173.2">GND</text>
<text x="537.8" y="173.2">GND</text>
<text x="416.1" y="190.9">GND</text>
<text x="77.4" y="197.9">GND</text>
<text x="411.9" y="209.2">+5V</text>
<text x="334.3" y="226.8">+5V</text>
<text x="351.9" y="226.8">+5V</text>
<text x="432" y="233.2">GND</text>
<text x="489.5" y="228.6">+5V</text>
<text x="512.4" y="228.6">+5V</text>
<text x="215" y="242">GND</text>
<text x="186.8" y="259.6">GND</text>
<text x="26.3" y="264.9">GND</text>
<text x="75.7" y="264.9">GND</text>
<text x="561.8" y="267.4">+5V</text>
<text x="579.4" y="267.4">+5V</text>
<text x="609.4" y="267.4">+5V</text>
<text x="237.9" y="302">GND</text>
<text x="329.7" y="316.1">GND</text>
<text x="497.2" y="316.1">GND</text>
<text x="110.9" y="323.1">GND</text>
<text x="438.3" y="325.6">+5V</text>
<text x="578.4" y="328.4">GND</text>
<text x="608.4" y="328.4">GND</text>
<text x="437.3" y="356.7">GND</text>
<text x="116.2" y="383.1">GND GND</text>
<text x="174.4" y="383.1">GND</text>
<text x="204.4" y="399">GND</text>
</g>
<g font-size="4.2" fill="#00f">
<text x="616" y="397.3">1.1</text>
<text x="534.4" y="406.9">Ibis medical</text>
<text x="527.4" y="414.7">2022-07-20</text>
</g>
<g font-size="3.9" fill="#00f">
<text x="480.2" y="35.9" transform="rotate(-90 480.2 35.9)">DOWN</text>
<text x="533.1" y="35.9" transform="rotate(-90 533.1 35.9)">HOLD</text>
<text x="584.3" y="35.3" transform="rotate(-90 584.3 35.3)">UP</text>
<text x="220.3" y="47.1">OUT+</text>
<text x="405.1" y="47.1">Latch_OUT+</text>
<text x="278.3" y="77.2">PNP_on</text>
<text x="17.1" y="78.9">OUT+</text>
<text x="34.9" y="87.8">Latch_OUT+</text>
<text x="377.9" y="104.7" transform="rotate(-90 377.9 104.7)">chrg_det</text>
<text x="194.5" y="121.3" transform="rotate(-90 194.5 121.3)">PNP_on</text>
<text x="323.2" y="134" transform="rotate(-90 323.2 134)">state</text>
<text x="386.1" y="138.8">OUT+</text>
<text x="169.7" y="148.3" transform="rotate(-90 169.7 148.3)">OUT+</text>
<text x="118.6" y="174.8" transform="rotate(-90 118.6 174.8)">OUT+</text>
<text x="129.5" y="179.5">B-</text>
<text x="207.1" y="179.4">B-</text>
<text x="532.6" y="186.5">SCL</text>
<text x="536.1" y="193.5">SDA</text>
<text x="23" y="214.7">Charger</text>
<text x="77.5" y="214.7">OUT+</text>
<text x="143.6" y="214.7">B-</text>
<text x="487.3" y="212.3" transform="rotate(-90 487.3 212.3)">HOLD</text>
<text x="131.3" y="239.4">B-</text>
<text x="304.7" y="251.8">chrg_det</text>
<text x="506.8" y="269.4">SDA</text>
<text x="529.8" y="265.9">SCL</text>
<text x="313.5" y="280">state</text>
<text x="316" y="287">UP</text>
<text x="337.2" y="283.5">DOWN</text>
<text x="91.3" y="290.6">Charger</text>
<text x="154.8" y="290.6">Charger</text>
<text x="214" y="334.7">Charger</text>
<text x="91.3" y="345.2">Charger</text>
<text x="214.3" y="345.2">OUT+</text>
<text x="210.3" y="360" transform="rotate(-90 210.3 360)">OUT+</text>
</g>
<g font-size="3.9" fill="#800">
<text x="474" y="392.6">TITLE:</text>
<text x="602.6" y="397.3">REV:</text>
<text x="510.9" y="406.8">Company:</text>
<text x="602.2" y="407.5">Sheet: 1/1</text>
<text x="510.9" y="414.5">Date:</text>
<text x="559.9" y="414.6">Drawn By: Aban Varghese</text>
</g>
<g font-size="3.2" fill="#800">
<text x="42.5" y="6.5">1</text>
<text x="111.7" y="6.5">2</text>
<text x="180.8" y="6.5">3</text>
<text x="249.9" y="6.5">4</text>
<text x="319.1" y="6.5">5</text>
<text x="388.2" y="6.5">6</text>
<text x="457.4" y="6.5">7</text>
<text x="526.5" y="6.5">8</text>
<text x="4.9" y="41.6">A</text>
<text x="629.4" y="41.6">A</text>
<text x="4.9" y="110.8">B</text>
<text x="629.4" y="110.8">B</text>
<text x="4.9" y="179.9">C</text>
<text x="629.4" y="179.9">C</text>
<text x="4.9" y="249.1">D</text>
<text x="629.4" y="249.1">D</text>
<text x="4.9" y="318.2">E</text>
<text x="629.4" y="318.2">E</text>
<text x="42.5" y="419.3">1</text>
<text x="111.7" y="419.3">2</text>
<text x="180.8" y="419.3">3</text>
<text x="249.9" y="419.3">4</text>
<text x="319.1" y="419.3">5</text>
<text x="388.2" y="419.3">6</text>
<text x="457.4" y="419.3">7</text>
<text x="526.5" y="419.3">8</text>
</g>
<g font-size="3.2" fill="#000080">
<text x="305.9" y="37">Q3</text>
<text x="306.6" y="40.2">AO3415</text>
<text x="88.7" y="52.3">U1</text>
<text x="120.5" y="52.9">D1</text>
<text x="189.3" y="50.5">Q5</text>
<text x="260.1" y="52.3">SW4</text>
<text x="80.5" y="55.9">22uH inductor</text>
<text x="120.5" y="56.1">SS34_C142458</text>
<text x="185.8" y="54.1">AO3415</text>
<text x="289.1" y="59">100K</text>
<text x="289.1" y="55.8">R15</text>
<text x="333.8" y="62.9">Q1</text>
<text x="384.4" y="64.3">10K</text>
<text x="384.4" y="61.1">R22</text>
<text x="88.9" y="69.9">U3</text>
<text x="172.7" y="71.7">R25</text>
<text x="472.4" y="71.7">10K</text>
<text x="472.5" y="68.3">R7</text>
<text x="493" y="71.8">SW1</text>
<text x="525.3" y="71.7">10K</text>
<text x="525.5" y="68.3">R8</text>
<text x="545.9" y="71.8">SW2</text>
<text x="576.5" y="71.7">10K</text>
<text x="576.6" y="68.3">R9</text>
<text x="597" y="71.8">SW3</text>
<text x="85.2" y="73.4">MT3608</text>
<text x="142.7" y="75.2">R23</text>
<text x="172.7" y="74.9">100K</text>
<text x="142.7" y="78.4">110K</text>
<text x="320.7" y="81.8">220</text>
<text x="320.7" y="78.7">R20</text>
<text x="257" y="89.2">R17</text>
<text x="302.8" y="89.2">R19</text>
<text x="257" y="92.4">10K</text>
<text x="275.7" y="91.2">D3</text>
<text x="302.8" y="92.4">220</text>
<text x="430.6" y="94.6">0.1uF</text>
<text x="432.7" y="91.7">C8</text>
<text x="142.7" y="99.9">R24</text>
<text x="32.6" y="105.3">C2</text>
<text x="75" y="105.2">C14</text>
<text x="142.7" y="103.1">15K</text>
<text x="163.2" y="105.3">C11</text>
<text x="324.7" y="103.4">D4</text>
<text x="32.6" y="108.4">22uF</text>
<text x="75" y="108.4">0.1uF</text>
<text x="163.2" y="108.4">22uF</text>
<text x="252.1" y="112.2">R16</text>
<text x="294.4" y="112.2">R18</text>
<text x="336.7" y="112.2">R21</text>
<text x="252.1" y="115.5">220k</text>
<text x="294.4" y="115.5">100K</text>
<text x="336.7" y="115.5">10K</text>
<text x="394.7" y="121">R10</text>
<text x="396" y="124.6">1k</text>
<text x="371" y="128.1">Q2</text>
<text x="542.3" y="138.7">Display</text>
<text x="283.1" y="144.1">SW5</text>
<text x="514.2" y="153.5">C6</text>
<text x="570.3" y="152.8">R2</text>
<text x="582.6" y="152.8">R3</text>
<text x="512.7" y="156.6">0.1uF</text>
<text x="569.4" y="156.4">10K</text>
<text x="581.8" y="156.4">10K</text>
<text x="170.8" y="172.2">100</text>
<text x="170.9" y="168.8">R31</text>
<text x="183.3" y="170.5">C10</text>
<text x="394.9" y="173.6">33k</text>
<text x="394.9" y="170.5">R11</text>
<text x="407.3" y="173.6">33k</text>
<text x="407.3" y="170.5">R12</text>
<text x="423.2" y="173.6">68k</text>
<text x="423.2" y="170.5">R13</text>
<text x="97.6" y="180">C1</text>
<text x="182.2" y="174.1">0.1uF</text>
<text x="97.6" y="183.1">10uF</text>
<text x="176.9" y="201.9">DW01A-G</text>
<text x="176.9" y="198.7">U4</text>
<text x="104.2" y="208.8">BAT +</text>
<text x="122.5" y="208.8">BAT -</text>
<text x="199.8" y="214.6">R4</text>
<text x="423.9" y="213.4">C7</text>
<text x="199.8" y="217.7">1K</text>
<text x="423.9" y="216.6">0.1uF</text>
<text x="50.6" y="226.9">TYPE-C 6P</text>
<text x="54.8" y="223.4">USBC1</text>
<text x="166.4" y="225.1">Q4</text>
<text x="162.1" y="228.7">FS8205A</text>
<text x="340.1" y="239.3">R14</text>
<text x="340.1" y="242.8">10K</text>
<text x="409.1" y="244.7">ATMEGA328P-AU</text>
<text x="518.4" y="251.2">10K</text>
<text x="518.4" y="248.2">R1</text>
<text x="422.1" y="253.5">U6</text>
<text x="259.8" y="262.5">22pF</text>
<text x="259.8" y="259.4">C3</text>
<text x="259.8" y="280.1">22pF</text>
<text x="259.8" y="277.1">C9</text>
<text x="284.5" y="279.4">16MHz</text>
<text x="284.7" y="276.4">X2</text>
<text x="568.5" y="279.8">R6</text>
<text x="593.9" y="281.7">USB A</text>
<text x="567.7" y="283.4">10K</text>
<text x="173.8" y="299.3">RED1</text>
<text x="208.5" y="299.3">GREEN1</text>
<text x="617.6" y="299.2">0.1uF</text>
<text x="617.9" y="295.7">C4</text>
<text x="119.1" y="304.6">C12</text>
<text x="556.2" y="304.5">C5</text>
<text x="573.8" y="304.5">R5</text>
<text x="119.1" y="307.7">10uF</text>
<text x="554.7" y="307.7">0.1uF</text>
<text x="573" y="308.1">10K</text>
<text x="152.2" y="322">U5</text>
<text x="188.6" y="321.8">1k</text>
<text x="188.6" y="318.7">R27</text>
<text x="202.7" y="321.8">1k</text>
<text x="202.7" y="318.7">R28</text>
<text x="141" y="325.8">TP4056_C725790</text>
<text x="418.6" y="329.2">ICSP</text>
<text x="133.9" y="364.1">1.2k</text>
<text x="133.9" y="361">R26</text>
<text x="146.2" y="364.1">1.2k</text>
<text x="146.2" y="361">R29</text>
<text x="158.6" y="364.1">1.2k</text>
<text x="158.6" y="361">R30</text>
<text x="212.5" y="383.5">10uF</text>
<text x="212.6" y="380.5">C13</text>
</g>
<g font-size="3.2" fill="#00f">
<text x="252.9" y="52.6">1</text>
<text x="272.5" y="52.6">2</text>
<text x="85.3" y="59.6">1</text>
<text x="94.4" y="59.6">2</text>
<text x="252.9" y="66.7">3</text>
<text x="272.5" y="66.7">4</text>
<text x="485.7" y="73.7">1</text>
<text x="505.4" y="73.7">2</text>
<text x="538.6" y="73.7">1</text>
<text x="558.3" y="73.7">2</text>
<text x="589.8" y="73.7">1</text>
<text x="609.4" y="73.7">2</text>
<text x="78.1" y="82.6">5</text>
<text x="78.1" y="79">6</text>
<text x="81.6" y="80.8">NC</text>
<text x="94.8" y="80.8">SW</text>
<text x="101.6" y="79">1</text>
<text x="78.1" y="86.1">4</text>
<text x="81.6" y="87.8">EN</text>
<text x="81.6" y="84.3">IN</text>
<text x="96.1" y="87.8">FB</text>
<text x="101.6" y="86.1">3</text>
<text x="485.7" y="87.8">3</text>
<text x="505.4" y="87.8">4</text>
<text x="538.6" y="87.8">3</text>
<text x="558.3" y="87.8">4</text>
<text x="589.8" y="87.8">3</text>
<text x="609.4" y="87.8">4</text>
<text x="440.6" y="124.9">OUT1</text>
<text x="450.8" y="123.1">1</text>
<text x="420.3" y="130.2">6</text>
<text x="420.3" y="126.6">7</text>
<text x="423.8" y="131.9">IN2-</text>
<text x="423.8" y="128.4">OUT2</text>
<text x="441" y="131.9">IN1+</text>
<text x="442.2" y="128.4">IN1-</text>
<text x="450.8" y="126.6">2</text>
<text x="450.8" y="130.2">3</text>
<text x="420.3" y="133.7">5</text>
<text x="423.8" y="135.5">IN2+</text>
<text x="275.8" y="146.1">1</text>
<text x="295.5" y="146.1">2</text>
<text x="543.8" y="153.9" transform="rotate(-90 543.8 153.9)">1</text>
<text x="547.3" y="153.9" transform="rotate(-90 547.3 153.9)">2</text>
<text x="550.9" y="153.9" transform="rotate(-90 550.9 153.9)">3</text>
<text x="554.4" y="153.9" transform="rotate(-90 554.4 153.9)">4</text>
<text x="275.8" y="160.2">3</text>
<text x="295.5" y="160.2">4</text>
<text x="542" y="157.4" transform="rotate(-90 542 157.4)">1</text>
<text x="545.6" y="157.4" transform="rotate(-90 545.6 157.4)">2</text>
<text x="549.1" y="157.4" transform="rotate(-90 549.1 157.4)">3</text>
<text x="552.6" y="157.4" transform="rotate(-90 552.6 157.4)">4</text>
<text x="171.6" y="186.8" transform="rotate(-90 171.6 186.8)">4</text>
<text x="173.4" y="192.7" transform="rotate(-90 173.4 192.7)">TD</text>
<text x="166.3" y="206.8" transform="rotate(-90 166.3 206.8)">OD</text>
<text x="169.9" y="206.8" transform="rotate(-90 169.9 206.8)">CS</text>
<text x="173.4" y="206.8" transform="rotate(-90 173.4 206.8)">OC</text>
<text x="102.8" y="213.1">1</text>
<text x="106.3" y="214.8">1</text>
<text x="122.8" y="214.8">1</text>
<text x="126.3" y="213.1">1</text>
<text x="164.6" y="210.3" transform="rotate(-90 164.6 210.3)">1</text>
<text x="168.1" y="210.3" transform="rotate(-90 168.1 210.3)">2</text>
<text x="171.6" y="210.3" transform="rotate(-90 171.6 210.3)">3</text>
<text x="157.4" y="232.5">4</text>
<text x="177.4" y="232.5">5</text>
<text x="42.4" y="236">B9</text>
<text x="42.4" y="239.5">A5</text>
<text x="49.8" y="237.8">VBUS</text>
<text x="71.4" y="239.5">7</text>
<text x="157.4" y="239.5">2</text>
<text x="157.4" y="236">3</text>
<text x="160.9" y="237.8">S1</text>
<text x="160.9" y="234.2">G1</text>
<text x="171.5" y="234.2">G2</text>
<text x="171.8" y="237.8">S2</text>
<text x="177.4" y="236">6</text>
<text x="177.4" y="239.5">7</text>
<text x="42.4" y="243.1">B5</text>
<text x="49.8" y="241.3">CC1</text>
<text x="49.8" y="244.8">CC2</text>
<text x="64.6" y="240.9">EH</text>
<text x="157.4" y="243.1">1</text>
<text x="160.9" y="244.8">D12 D12</text>
<text x="160.9" y="241.3">S1</text>
<text x="171.8" y="241.3">S2</text>
<text x="177.4" y="243.1">8</text>
<text x="42.4" y="246.6">A9</text>
<text x="49.8" y="248.4">VBUS</text>
<text x="363.8" y="250.1">1</text>
<text x="367.3" y="251.9">(PCINT19/OC2B/INT1)PD3</text>
<text x="445.4" y="251.9">PD2(INT0/PCINT18)</text>
<text x="479.1" y="250.1">32</text>
<text x="363.8" y="253.6">2</text>
<text x="367.3" y="255.4">(PCINT20/XCK/T0)PD4</text>
<text x="446.5" y="255.4">PD1(TXD/PCINT17)</text>
<text x="479.1" y="257.2">30</text>
<text x="479.1" y="253.6">31</text>
<text x="440.4" y="262.5">PC6(RESET#/PCINT14)</text>
<text x="446.2" y="258.9">PD0(RXD/PCINT16)</text>
<text x="479.1" y="260.7">29</text>
<text x="436.2" y="269.5">PC4(ADC4/SDA/PCINT12)</text>
<text x="436.9" y="266">PC5(ADC5/SCL/PCINT13)</text>
<text x="479.1" y="267.8">27</text>
<text x="479.1" y="264.2">28</text>
<text x="363.8" y="271.3">7</text>
<text x="363.8" y="274.8">8</text>
<text x="367.3" y="273">(PCINT6/XTAL1/TOSC1)PB6</text>
<text x="444.4" y="273">PC3(ADC3/PCINT11)</text>
<text x="479.1" y="274.8">25</text>
<text x="479.1" y="271.3">26</text>
<text x="361.8" y="281.9">10</text>
<text x="363.8" y="278.3">9</text>
<text x="367.3" y="276.6">(PCINT7/XTAL2/TOSC2)PB7</text>
<text x="367.3" y="280.1">(PCINT21/OC0B/T1)PD5</text>
<text x="444.4" y="276.6">PC2(ADC2/PCINT10)</text>
<text x="446.5" y="280.1">PC1(ADC1/PCINT9)</text>
<text x="479.1" y="281.9">23</text>
<text x="479.1" y="278.3">24</text>
<text x="361.8" y="285.4">11</text>
<text x="367.3" y="283.6">(PCINT22/OC0A/AIN0)PD6</text>
<text x="367.3" y="287.2">(PCINT23/AIN1)PD7</text>
<text x="446.5" y="283.6">PC0(ADC0/PCINT8)</text>
<text x="468.7" y="287.2">ADC7</text>
<text x="479.1" y="285.4">22</text>
<text x="588" y="287.2">1</text>
<text x="361.8" y="288.9">12</text>
<text x="361.8" y="292.5">13</text>
<text x="367.3" y="290.7">(PCINT0/CLKO/ICP1)PB0</text>
<text x="479.1" y="292.5">20</text>
<text x="588" y="290.7">2</text>
<text x="592.5" y="292.1">D-</text>
<text x="592.5" y="288.6">VCC</text>
<text x="361.8" y="296">14</text>
<text x="361.8" y="299.5">15</text>
<text x="367.3" y="294.2">(PCINT1/OC1A)PB1</text>
<text x="367.3" y="297.7">(PCINT2/SS#/OC1B)PB2</text>
<text x="468.7" y="297.7">ADC6</text>
<text x="469.4" y="294.2">AREF</text>
<text x="479.1" y="296">19</text>
<text x="588" y="297.7">4</text>
<text x="588" y="294.2">3</text>
<text x="592.5" y="299.2">GND</text>
<text x="592.5" y="295.6">D+</text>
<text x="361.8" y="303">16</text>
<text x="367.3" y="301.3">(PCINT3/OC2A/MOSI)PB3</text>
<text x="367.3" y="304.8">(PCINT4/MISO)PB4</text>
<text x="448.8" y="304.8">PB5(SCK/PCINT5)</text>
<text x="479.1" y="303">17</text>
<text x="592.5" y="302.7">SH1</text>
<text x="592.5" y="306.2">SH2</text>
<text x="168.6" y="329.5">9</text>
<text x="138" y="333">1</text>
<text x="141.5" y="334.8">TEMP</text>
<text x="162.9" y="334.8">CE</text>
<text x="163.2" y="331.3">EP</text>
<text x="168.6" y="333">8</text>
<text x="411.6" y="334.8">1</text>
<text x="431.3" y="334.8">2</text>
<text x="138" y="336.5">2</text>
<text x="141.5" y="338.3">PROG</text>
<text x="156.4" y="341.8">STDBY</text>
<text x="157.9" y="338.3">CHRG</text>
<text x="168.6" y="340.1">6</text>
<text x="168.6" y="336.5">7</text>
<text x="411.6" y="338.3">3</text>
<text x="411.6" y="341.8">5</text>
<text x="416.1" y="336.2">1</text>
<text x="416.1" y="339.7">3</text>
<text x="426.8" y="336.2">2</text>
<text x="426.8" y="339.7">4</text>
<text x="431.3" y="338.3">4</text>
<text x="431.3" y="341.8">6</text>
<text x="160.8" y="345.4">BAT</text>
<text x="168.6" y="343.6">5</text>
<text x="416.1" y="343.3">5</text>
<text x="426.8" y="343.3">6</text>
</g>
<g font-size="3.2">
<text x="101.6" y="82.6">2</text>
<text x="92.8" y="84.3">GND</text>
<text x="445.8" y="135.5">V-</text>
<text x="450.8" y="133.7">4</text>
<text x="164.6" y="186.8" transform="rotate(-90 164.6 186.8)">6</text>
<text x="166.3" y="195.6" transform="rotate(-90 166.3 195.6)">GND</text>
<text x="40.4" y="232.5">B12</text>
<text x="49.8" y="234.2">GND</text>
<text x="40.4" y="250.1">A12</text>
<text x="49.8" y="251.9">GND</text>
<text x="363.8" y="257.2">3</text>
<text x="367.3" y="258.9">GND</text>
<text x="363.8" y="264.2">5</text>
<text x="367.3" y="266">GND</text>
<text x="470.3" y="290.7">GND</text>
<text x="479.1" y="288.9">21</text>
<text x="138" y="340.1">3</text>
<text x="141.5" y="341.8">GND</text>
</g>
<g font-size="3.2" fill="#f00">
<text x="420.3" y="123.1">8</text>
<text x="423.8" y="124.9">V+</text>
<text x="168.1" y="186.8" transform="rotate(-90 168.1 186.8)">5</text>
<text x="169.9" y="194.9" transform="rotate(-90 169.9 194.9)">VCC</text>
<text x="363.8" y="260.7">4</text>
<text x="367.3" y="262.5">VCC</text>
<text x="363.8" y="267.8">6</text>
<text x="367.3" y="269.5">VCC</text>
<text x="479.1" y="299.5">18</text>
<text x="468.8" y="301.3">AVCC</text>
<text x="138" y="343.6">4</text>
<text x="141.5" y="345.4">VCC</text>
</g>
</svg>
